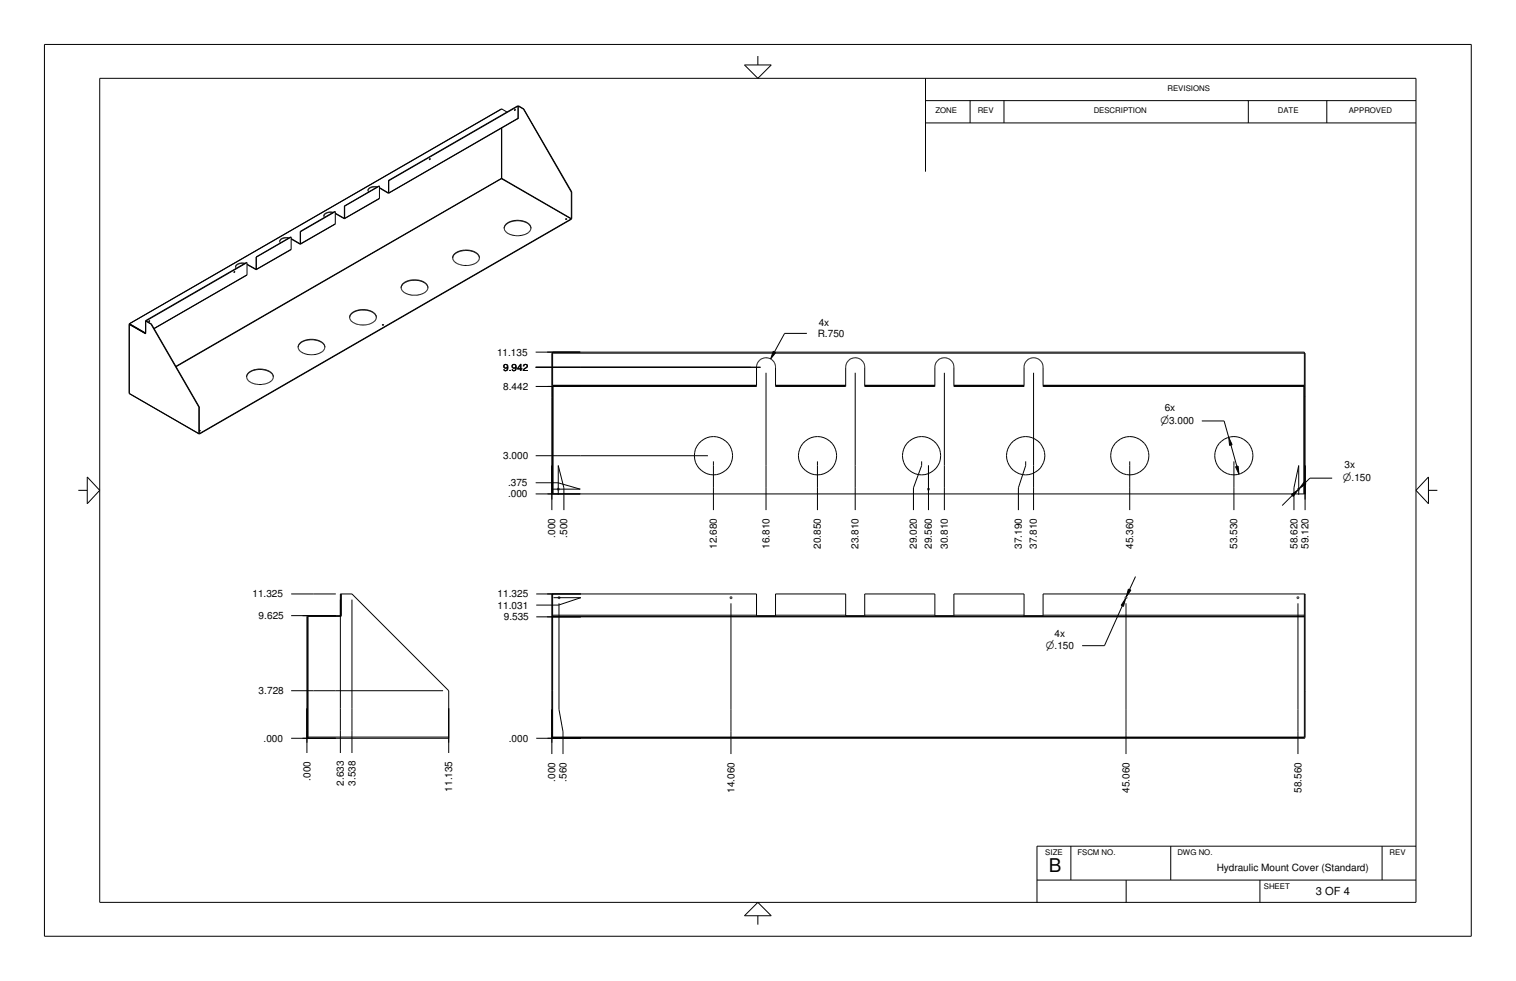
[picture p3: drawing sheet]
<svg xmlns="http://www.w3.org/2000/svg" width="432mm" height="279mm" viewBox="0 0 432 279" stroke-linecap="round" stroke-linejoin="round" font-family="sans-serif">
<g fill="none" stroke="#000" stroke-width=".28">
<path d="M12.7 12.7h406.4v254h-406.4zM212 18.5h7.7l-3.8 3.8zM215.9 16v2.5M28.4 22.3h374.9v234.7h-374.9zM142.8 31h.1M142.8 36.5l.1 14.4M142.9 31l-106.1 61.2M142.9 31l1.5 .9M142.9 36.4v14.4M146.6 31.4h.1M146.6 31.2h.2v.2M146.6 31.3v.2l.2-.1"/>
<path d="M146.6 31.2v.2M146.7 31.2l-.1 .1M146.7 31.5h.1M146.8 31.2h.1M146.8 31.4h.1M147.5 33.8l-36.8 21.2M147.5 33.7h.1M147.6 33.7l-36.9 21.2M147.6 30.2l-.1 3.6M147.6 30.2l-36.9 21.2M147.6 30.2l1.6 .8M147.6 30.2l1.5 .9"/>
<path d="M147.6 30.2l-36.9 21.3M149.1 31.1l13.6 23.6M149.2 31l-.1 .1M149.2 31l13.7 23.7M263.6 28.7h139.7M263.6 35h139.7M263.6 22.3v26.6M276.3 28.7v6.3M286 28.7v6.3M355.6 28.7v6.3M377.9 28.7v6.3M98.1 58.7v3.4l-2.6-1.4"/>
<path d="M98.1 58.7h.1M98.2 58.7v3.6l-2.7-1.5M104.9 54.1h-.1M104.9 54.5l.1 .2M104.9 53.8v.1M104.9 54v.1M104.9 54.7h.1M107.4 53.3h-1.4l-.7 .3-.4 .4M107.5 53.2l-1.2-.1a1.26 1.26 0 0 0-1.4 1.5M108.1 56.5l-9.9 5.7M108.1 53l-.1 3.6-9.9 5.7M108.1 53.6l2.6 1.4"/>
<path d="M108.1 53l-10 5.7M108.1 53.4l2.5 1.5M108.1 53l-9.9 5.7M110.7 54.9h-.1M110.7 51.4l-.1 3.5M110.7 51.4v.1M110.7 51.5v3.5M122.3 45.4h.1M122.3 45.3h.1M122.3 45.3v.2l.3-.3-.3 .2M122.4 45.2h.1M122.4 45.2l-.1 .1"/>
<path d="M122.4 45.5h.1M122.5 45.2l-.1 .1M122.5 45.4h.1M142.8 50.9l-92.6 53.5M142.8 50.8l-92.7 53.6M142.8 50.9l19.9 11.5M142.8 50.9h.1M142.8 50.8h.1M142.9 50.8l19.8 11.5M162.7 54.7v7.6M162.9 54.7l-.2 7.7M162.9 54.7h-.2"/>
<path d="M66.6 77.6h.1M66.7 77.3h.2l-.1 .3h-.2zM66.8 77.3l-.1 .3M66.8 77.5h.1M67.1 75.9l.2 .6M67.1 76.3h.1M67.2 75.7h-.1M67.6 75.3h-.1M67.6 75.4h-.1M67.8 75.3h-.1M69.6 75.1l-1.7 .1-.8 .7M69.8 75h-1.7l-.7 .4-.3 .5"/>
<path d="M70.3 78.3v.1M70.4 78.3l-26.5 15.3M70.4 75.4l2.6 1.4M70.4 74.8l-.1 3.5M70.4 75.2l2.5 1.5M70.4 74.8l-28.9 16.5M70.4 74.8l-28.8 16.6M72.9 76.7h.1M72.9 76.6v.1M72.9 73.2v3.5M72.9 73.2h.1M73 73.2v3.6"/>
<path d="M79.7 68.5l.1 .5M79.7 68.9h.1M79.7 68.6v.1M79.8 69v.1M79.8 69.1v.1M79.8 68.5l-.1 .1M79.8 69.2h.1M80 68.1v.1M80.1 68.1v.1M80.3 68l-.6 .5M80.3 68h.1M82.2 67.8l-1.9 .2"/>
<path d="M82.4 67.7h-1.7l-.6 .3-.4 .5M82.9 71l-9.9 5.7M82.9 67.5v3.6l-9.9 5.7M82.9 68.1l2.7 1.5M82.9 67.5l-10 5.7M82.9 67.9l2.6 1.5M82.9 67.5l-9.9 5.7M85.5 69.4h.1M85.5 65.9v3.5M85.5 65.9l.1 .1M85.6 66v3.6M92.7 60.7v.1"/>
<path d="M92.9 60.7v.1M94.8 60.6h-1.5l-.7 .4-.4 .4M95 60.5l-1.4-.1-1 .4-.4 .5 .2 .6M95.5 63.8h.1M95.5 63.8l-9.9 5.6M95.5 60.3v3.5l-9.9 5.8M95.5 60.3l-10 5.6M95.5 60.3l-9.9 5.7M98 62.3h.1M98.1 62.3h.1M129.3 72.4a5.8 5.8 0 0 1 6.2-.5l.7 .7a1.29 1.29 0 0 1-.4 2.1l-.9 .5a5.8 5.8 0 0 1-5.1-.4 1.53 1.53 0 0 1-.5-2.4zM135.8 72.2a5.8 5.8 0 0 0-4.7-.7l-1.3 .7-.6 .4-.3 .7"/>
<path d="M135.8 72.2l.6 .7M136.1 72.4h.1M136.3 72.8h.1M136.4 72.9l.1 .2M136.4 72.8v.2M136.5 73.2h.1M136.5 73.3l.1 .2M143.6 64.9v.1M143.7 64.4l-.1 .4M150.1 63.5h.1M150.3 63.7h.1M150.5 63.6h-.1a5.6 5.6 0 0 0-4.2-.7l-1.5 .5-.9 .9"/>
<path d="M150.5 63.6v.1M150.5 63.7l.5 .6M150.8 64.1h.1M151 64.3h.1M151 64.4a1.75 1.75 0 0 1-1.4 2.4 5.1 5.1 0 0 1-5.9-1.3 2.22 2.22 0 0 1 2.3-2.5 5.7 5.7 0 0 1 4.5 .8l.7 1M151.1 64.3l.1 .3M161.1 62.4v.1M161.2 62.4h.2M161.2 62.3h.1M161.3 62.3l.2 .1h-.4l.3-.1M162.7 62.4l-105.9 61.1v-7.6M162.7 62.5l-105.9 61.1-.2-.1v-7.5"/>
<path d="M162.7 62.4v.1M162.7 62.3v.1M162.8 62.4h.1M36.8 92.2l4.6 2.6M36.8 92.2l.1 19.9M36.9 92.3h.1M36.9 92.3l4.6 2.7M41.4 94.8h.1M41.5 91.3v3.8l-4.6-2.8M41.5 94.8h-.1M41.5 91.3l.1 .1M41.6 91.4l1.5 .9"/>
<path d="M41.6 91.4l1.4 .9M42.5 91.4l-.1 .2M42.5 91.4h-.1l.1 .3 .1-.4-.2 .2M43 92.3l13.6 23.7M43.1 92.3h-.1M43.1 92.3l13.7 23.6M85 98.3v.3M91.5 97.5l-1.8-.6-1.9-.1-1.7 .6-.9 .7M91.5 97.3l1 1M91.5 97.3a5.5 5.5 0 0 0-6.2 .6l-.4 .9M91.5 97.5h.1M91.5 97.4l.7 .5"/>
<path d="M91.8 97.7h.1M92.2 97.9l.2 .4M92.2 97.9h.1M92.2 98v.1M92.3 98v.1M92.3 98.3a1.78 1.78 0 0 1-1.4 2.3 5.2 5.2 0 0 1-5.8-1l-.2-.9M92.4 98.3l.1 .6M99.6 90.3v.1M99.7 89.9l-.1 .3M106.1 89h.1M106.5 89.2h.1M106.8 89.5v.1"/>
<path d="M106.9 89.5v.1M107 89.7h.1M107 89.7l-.6-.7-.9-.5-1.1-.3h-1.5a3.4 3.4 0 0 0-3.3 2.2l.5 1.1 1.4 .8a5.2 5.2 0 0 0 5.5-1.2 1.16 1.16 0 0 0 0-1.4M107 89.8h.1M107.1 89.7l.1 .4M107.1 89.8l-1.6-1.2-1.1-.3h-1.7l-1.9 .6-1.1 1M107.1 90.2h.1M108.9 92.5l.4 .1M109 92.4l.3 .1-.1 .1h-.2zM109.2 92.4v.1M109.2 92.5v.1M114.3 81.7v.1"/>
<path d="M114.6 81.1l-.3 .5M114.6 81.1a5.5 5.5 0 0 1 6.6-.3l.6 .8M120.8 80.4l-1.3-.6-1.9-.1a3.1 3.1 0 0 0-3.3 2.4 3.4 3.4 0 0 0 3.1 2l1.6-.1a2.79 2.79 0 0 0 2.9-2.3l-.1-.3M120.8 80.4h.1M120.9 80.4l.6 .6M121.3 80.8h.1M121.4 80.9v.1M121.6 81.2l.3 .6M121.6 81.2h.1M121.7 81.2v.1M229.8 95h-6.3l-2.9 5.2M36.8 112.1h.1"/>
<path d="M36.8 112.1l19.9 11.5M56.8 115.9l-.2 .1M70.3 106.9a2.01 2.01 0 0 0 1.8 2.3 4.6 4.6 0 0 0 5.7-1.5v-.8M76.8 105.7v.1M76.9 105.9h.1M77 105.9a6 6 0 0 0-4.4-.6 2.64 2.64 0 0 0-2.4 2.1M77 105.9l.6 .5M77.6 106.5l.3 .6M77.6 106.4v.1M77.6 106.6h.1M77.7 106.7v.1M77.8 106.8l-.9-.8a5.5 5.5 0 0 0-3.5-.7l-2 .5-1.1 1.1"/>
<path d="M77.8 107.1l.1 .1M152.6 100.3h218.9v40.4M152.6 104.6h64M157.2 113.1h.2M157.4 100.3v40.4M157.4 109.8h58.1M157.4 109.7h58.1M157.5 110.1v30.6M218.2 106.2v39.1M219.5 102.2l.9 .8 .5 1.4v5.7h20v-5.7a2.72 2.72 0 0 1 2.7-2.5 2.72 2.72 0 0 1 2.7 2.5v5.7h20v-5.7a2.72 2.72 0 0 1 2.7-2.5 2.72 2.72 0 0 1 2.7 2.5v5.7h20v-5.7a2.72 2.72 0 0 1 2.7-2.5 2.72 2.72 0 0 1 2.7 2.5v5.7h74.6M219.5 102.2a2.75 2.75 0 0 0-4 2.2v5.7h-62.9M220.3 100l.6 .4-1.4 1.8z"/>
<path d="M220.9 109.8h20M220.9 109.7h20M243.6 106.2v39.1M246.3 109.8h20M246.3 109.7h20M269 106.2v39.1M271.7 109.8h20M271.7 109.7h20M294.4 106.2v39.1M297.1 109.8h74.4M297.1 109.7h74.4M342.3 119.9h6.4l1.3 4.6"/>
<path d="M371.4 110.1v30.6M371.5 113.1h.2M22.3 139.7h2.5M24.8 135.8l3.6 3.9-3.6 3.8zM56.8 122.7h.3M56.8 122.6h.2M57 122.6h.1M57.1 122.6l-.3 .2M152.6 137.5h6.3l6.4 1.8h-7.9M152.6 129.8h49M158.8 139.1v.1M158.8 139.4v.1"/>
<path d="M158.9 139.1l.4 .1-.2 .4-.4-.2zM159.3 139.3v.1M203.2 131.4v13.9M232.8 131.4v13.9M262.5 131.4v1.2l-2.3 6.3v6.4M264.3 139.1l.4 .1-.1 .4-.4-.2zM264.5 132.6v12.7M292.1 131.4v1.2l-2 6.3v6.4M321.8 131.4v13.9M350 124.5l.9 2.2-.7 .2zM350.6 126.7l1.7 6.1M351.5 131.4v13.9"/>
<path d="M351.9 132.9l.7-.2 .3 2.3zM369.6 139.3l.4-.2 .1 .4M369.6 139.3l.1 .1M369.7 139.4l.1 .2 .4-.2M370.1 139.2h.1M371.5 137.2l.5 .6-1.9 1.3zM379.4 136.2h-6.3l-1.4 1.3M406.9 135.8v7.7l-3.6-3.8zM406.9 139.7h2.5M152.6 140.7h219.1M157.2 145.3v-44.7h214.5v44.7M159 140.9v-8.3l1.6 6.3v6.4"/>
<path d="M367.8 140.8l1.9-1.3-1.4 1.9zM368.1 141.1l-2.9 2.9M369.9 140.9v-8.3l-1.3 6.3v6.4M82.9 169.2h12.7M87.4 175.5h.1M87.6 175.3l-.2 39.2M87.6 175.6h.1M87.7 175.6v34.7M96.9 175.3h-14M97 175.5l-.1 .1M97.1 175.4l-.1 .1M97.1 175.4h.1"/>
<path d="M97.2 169.2v6.4h-9.5v34.5M100.2 170.8v43.7M152.7 169.2h62.8v6.4M152.7 175.7h218.8M157.2 169.2v45.6M157.4 169.2l.1 40.9h213.9l.1-40.9M157.4 175.6h214.1M157.4 175.2h58.1M157.6 170.2h7.8l-6.3 2.1h-6.4M159 170.1h.1M159 170h.1M159.2 171.8v30.3l1.2 6.3v6.4"/>
<path d="M159.3 170.5h.1M159.5 170.1l-.4-.1-.1 .1 .1 .4h.2M159.5 170.1l-.1 .4M159.5 170.1v.1M208 170.4h.1M208 170h.1M208 170v.1M208.1 170.5h.1M208.2 171.8v43M208.3 170.5h.1M208.4 170v.1M208.4 170.4h.1"/>
<path d="M208.4 170.1l-.3-.1-.2 .1 .3 .4 .2-.1M208.4 170.1v.3M215.5 175.3h5.4M220.9 175.6v-6.4h20v6.4M220.9 175.2h20M240.9 175.3h5.4M246.3 175.6v-6.4h20v6.4M246.3 175.2h20M266.3 175.3h5.4M271.7 175.6v-6.4h20v6.4M271.7 175.2h20M291.7 175.3h5.4"/>
<path d="M297.1 175.6v-6.4h74.6v40.9l-.2 .2h-218.8M297.1 175.2h74.4M319.7 172.6l-5.1 11.3h-6.4M320.5 170.1v.3M320.5 170h.1M320.5 170v.1M320.5 170.4h.1M320.5 170.4v.1M320.5 170.5h.1M320.6 170.5l-.6 2.2-.7-.3zM320.7 171.8v43M320.8 170l.2 .3-.4 .2"/>
<path d="M320.8 170l-.4 .2M320.8 170.5h.1M320.8 170h.1M320.9 170.1h.1M321.4 167.8l.7 .3-1.3 1.9zM323.4 164.2l-1.7 3.7M369.4 170.1l.4-.1 .2 .1M369.4 170.1v.1M369.6 170.5h.1M369.7 171.8v43M369.8 170h.1M369.9 170.1l-.2 .4-.3-.1v-.3"/>
<path d="M82.9 196.7h43.3M157.2 196.7h.2M371.5 196.7h.2M82.9 210.3h44.9M87.4 210.1l.2 .2M87.6 210h.1M87.7 209.9h40.1M96.9 214.5v-45.3h3.3l27.6 27.5v17.8M157.2 210l.1 .1M157.3 210.1l.1 .2M157.3 210.1h.1M157.4 210.2v.1"/>
<path d="M157.4 209.9h214.1M157.4 210h.1M371.6 210.2h.1M371.7 210h.1M215.9 257l3.8 3.8h-7.7zM295.4 250.7h107.9M305 241v9.7M320.8 250.7v6.3M333.5 241v9.7M358.9 250.7v6.3M393.7 241v9.7M403.3 241h-107.9v16"/>
<path d="M215.9 260.8v2.6"/>
<circle cx="203.2" cy="129.8" r="5.4"/>
<circle cx="232.9" cy="129.8" r="5.4"/>
<circle cx="262.5" cy="129.8" r="5.4"/>
<circle cx="292.2" cy="129.8" r="5.4"/>
<circle cx="321.8" cy="129.8" r="5.4"/>
<circle cx="351.4" cy="129.8" r="5.4"/>
</g>
<g fill="#000">
<path d="M367.8 140.8l.6 .6 1.2-1.7zM320.5 170.6l-.8 1.2a.43 .43 0 0 0-.3 .6 .43 .43 0 0 0 .6 .2z"/>
<path d="M220.3 100.1l-.7 2.1 1.3-1.8z" fill-rule="evenodd"/>
<path d="M350 124.7l.9 2-.7 .2z" fill-rule="evenodd"/>
<path d="M351.9 132.9l.8-.1 .1 2.2z" fill-rule="evenodd"/>
<path d="M371.5 137.3l-1.3 1.8 1.7-1.3z" fill-rule="evenodd"/>
<path d="M321.4 167.8a.48 .48 0 0 1 .6 .3 .48 .48 0 0 1-.4 .6l-.8 1.2z" fill-rule="evenodd"/>
</g>
<text font-size="5.4" x="298.7" y="248.5">B</text>
<text font-size="3.2" x="374.8" y="255">3 OF 4</text>
<g font-size="2.9">
<text x="232.9" y="95.9">R.750</text>
<text x="141.6" y="101.3">11.135</text>
<text x="143.3" y="105.6">9.942</text>
<text x="143.3" y="111">8.442</text>
<text x="330.5" y="120.8">n3.000</text>
<text x="143.3" y="130.8">3.000</text>
<text x="382.5" y="137.1">n.150</text>
<text x="383" y="133.3">3x</text>
<text x="144.7" y="141.6">.000</text>
<text x="144.7" y="138.5">.375</text>
<text x="158.2" y="153.2" transform="rotate(-90 158.2 153.2)">.000</text>
<text x="161.6" y="153.2" transform="rotate(-90 161.6 153.2)">.500</text>
<text x="204.2" y="156.3" transform="rotate(-90 204.2 156.3)">12.680</text>
<text x="219.2" y="156.3" transform="rotate(-90 219.2 156.3)">16.810</text>
<text x="233.8" y="156.3" transform="rotate(-90 233.8 156.3)">20.850</text>
<text x="244.6" y="156.3" transform="rotate(-90 244.6 156.3)">23.810</text>
<text x="261.2" y="156.3" transform="rotate(-90 261.2 156.3)">29.020</text>
<text x="265.4" y="156.3" transform="rotate(-90 265.4 156.3)">29.560</text>
<text x="270" y="156.3" transform="rotate(-90 270 156.3)">30.810</text>
<text x="291" y="156.3" transform="rotate(-90 291 156.3)">37.190</text>
<text x="295.4" y="156.3" transform="rotate(-90 295.4 156.3)">37.810</text>
<text x="322.7" y="156.3" transform="rotate(-90 322.7 156.3)">45.360</text>
<text x="352.4" y="156.3" transform="rotate(-90 352.4 156.3)">53.530</text>
<text x="369.5" y="156.3" transform="rotate(-90 369.5 156.3)">58.620</text>
<text x="372.7" y="156.3" transform="rotate(-90 372.7 156.3)">59.120</text>
<text x="71.9" y="170.1">11.325</text>
<text x="141.7" y="173.3">11.031</text>
<text x="141.7" y="170.1">11.325</text>
<text x="73.7" y="176.3">9.625</text>
<text x="143.5" y="176.7">9.535</text>
<text x="297.9" y="184.8">n.150</text>
<text x="300.4" y="181.3">4x</text>
<text x="73.7" y="197.7">3.728</text>
<text x="75.1" y="211.2">.000</text>
<text x="144.9" y="211.2">.000</text>
<text x="88.4" y="222.3" transform="rotate(-90 88.4 222.3)">.000</text>
<text x="97.9" y="223.7" transform="rotate(-90 97.9 223.7)">2.633</text>
<text x="101.2" y="223.7" transform="rotate(-90 101.2 223.7)">3.538</text>
<text x="128.8" y="225.5" transform="rotate(-90 128.8 225.5)">11.135</text>
<text x="158.2" y="222.6" transform="rotate(-90 158.2 222.6)">.000</text>
<text x="161.3" y="222.6" transform="rotate(-90 161.3 222.6)">.560</text>
<text x="209.2" y="225.8" transform="rotate(-90 209.2 225.8)">14.060</text>
<text x="321.7" y="225.8" transform="rotate(-90 321.7 225.8)">45.060</text>
<text x="370.7" y="225.8" transform="rotate(-90 370.7 225.8)">58.560</text>
</g>
<g font-size="2.8">
<text x="233.2" y="92.8">4x</text>
<text x="331.8" y="117">6x</text>
<text x="346.6" y="248.1">Hydraulic Mount Cover (Standard)</text>
</g>
<g font-size="2.2">
<text x="332.6" y="26">REVISIONS</text>
<text x="266.5" y="32.2">ZONE</text>
<text x="278.5" y="32.2">REV</text>
<text x="311.5" y="32.2">DESCRIPTION</text>
<text x="364" y="32.2">DATE</text>
<text x="384.2" y="32.2">APPROVED</text>
<text x="297.7" y="243.4">SIZE</text>
<text x="306.9" y="243.4">FSCM NO.</text>
<text x="335.4" y="243.4">DWG NO.</text>
<text x="395.8" y="243.4">REV</text>
<text x="360" y="253.2">SHEET</text>
</g>
</svg>
